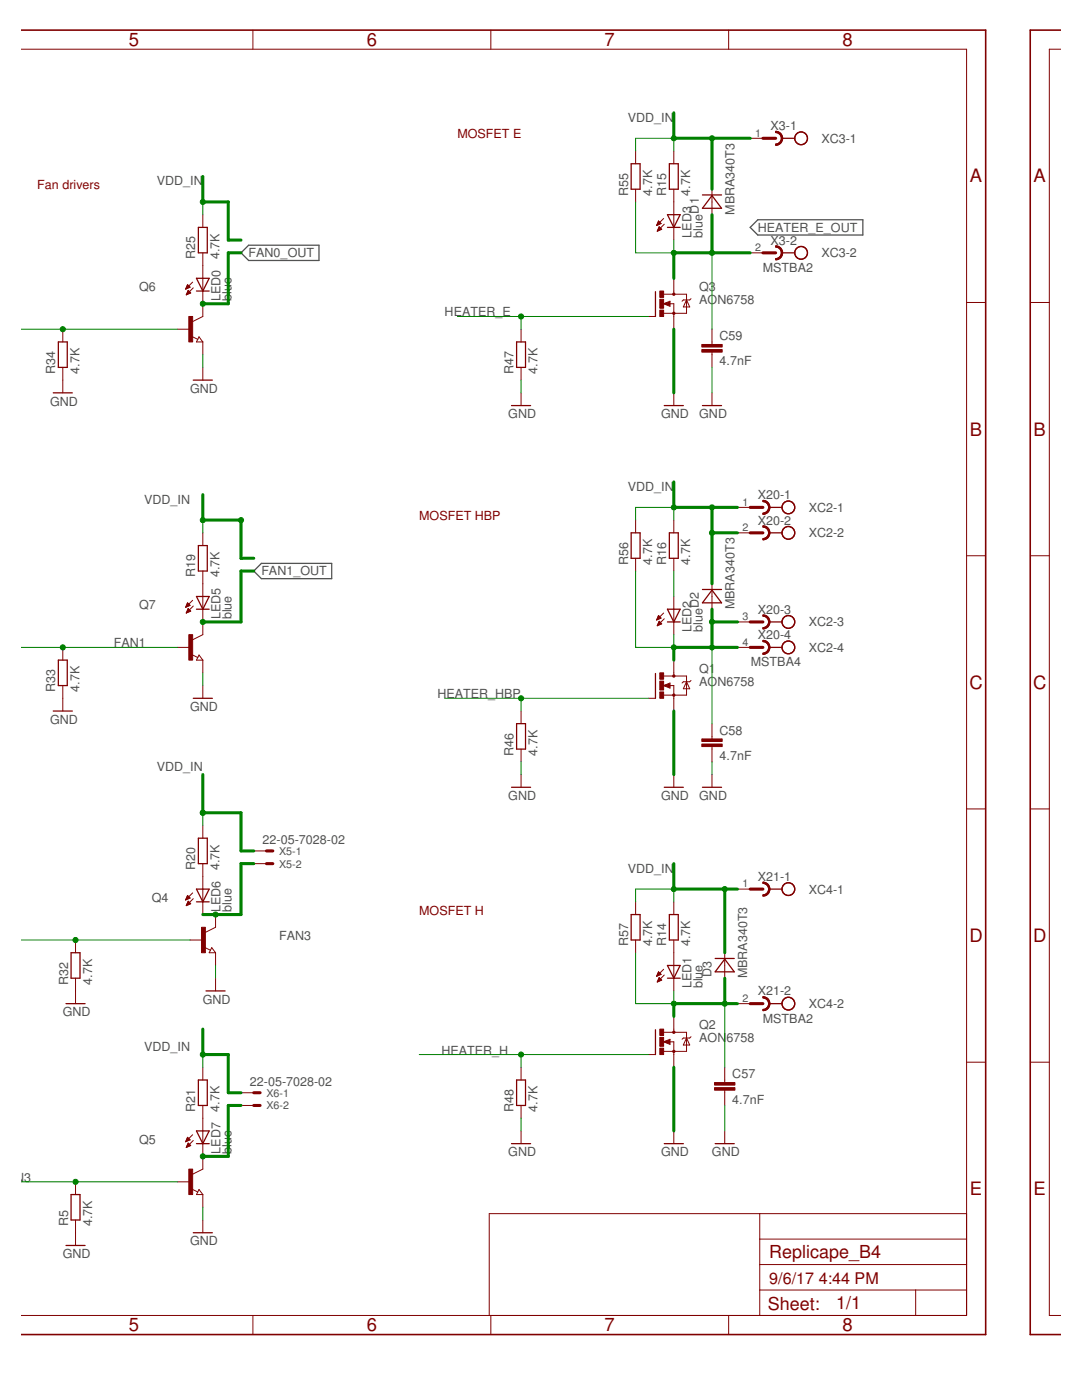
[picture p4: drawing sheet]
<svg xmlns="http://www.w3.org/2000/svg" width="216mm" height="279mm" viewBox="0 0 216 279" stroke-linecap="round" stroke-linejoin="round" font-family="sans-serif">
<path d="M48.1 50.5l1.5-1.6h14v3.1h-14zM151.2 43.9h21v3h-21l-1.5-1.5zM50.6 114l1.6-1.6h14v3.1h-14z" fill="none" stroke="#505050" stroke-width=".25"/>
<g fill="none" stroke="#800000" stroke-width=".2">
<path d="M4.1 9.8h188.8v252.7h-188.8M50.5 6v3.8M97.9 6v3.8M145.4 6v3.8M211.8 9.8h-2.4v252.7h2.4M126.8 30.1v2.6M126.8 37.8v2.5M134.5 30.1v2.6M134.5 37.8v10.1M142.1 37.8v5M149.7 27.6h2.5M37.1 57.6h.1"/>
<path d="M37.1 57.5h.4M37.2 57.4h.5M37.2 58.7h.2M37.2 57.3h.7M37.3 57.1h.5M37.3 58.6h.4M37.3 57h.4M37.3 58.5h.7M37.4 56.9h.1M37.4 58.4h.6M37.4 56.8l.5 .5-.9 .4zM37.4 58.3h.4"/>
<path d="M37.5 58.1h.2M37.5 58h.1M37.5 58l.6 .5-.9 .3zM38.4 56.3l-1.4 1.4M38.6 57.4l-1.4 1.4M40.5 42.8v2.6M40.5 50.5v12.7l-2.1 1M131 45h.1M131.1 44.9h.3M131.1 44.7h.5M131.2 46.1h.1M131.2 44.6h.7"/>
<path d="M131.2 44.5h.6M131.2 45.9h.4M131.3 44.4h.4M131.3 45.8h.6M131.3 44.2h.2M131.3 45.7h.7M131.4 44.1h.1M131.4 45.6h.4M131.4 45.4h.3M131.5 45.3h.1M131.5 45.3l.5 .5-.9 .3zM131.9 44.6l-.5-.5-.4 .9"/>
<path d="M131.9 44.6l-.9 .4M132.4 43.6l-1.4 1.4M132.4 58.7h4.6v3.8h-4.6M132.5 44.7l-1.4 1.4M134.5 55.5v3.2M137 59.9l.6 1.4h-1.2zM137.9 59.6l-.3 .3h-1.2l-.3 .2M149.7 50.5h2.5M12.5 65.7v2.5M12.5 73.3v5.1M35.4 65.7h2.5M38.2 67.1l1.3 .6"/>
<path d="M39.7 67.2l.8 1h-1.3zM40.5 68.2v2.6M40.5 73.3v2.6M104 65.7v2.5M104 73.3v2.6M104 78.4v2.5M129.4 63.2h1.4M132.4 60.6l1.3-.5v1zM133.6 60.6h.9v5.1M134.5 78.4v2.5M142.1 65.7v3M142.1 70.3v3"/>
<path d="M142.1 78.4v2.5M192.9 60.4h3.8M205.6 60.4h3.8M38.4 119.8l-1.4 1.4M40.5 106.3v2.6M40.5 114v12.7l-2.1 1M126.8 103.8v2.5M126.8 111.4v2.6M134.5 103.8v2.5M134.5 111.4v2.6M134.5 119v7.7M142.1 116.5v5.1"/>
<path d="M147.2 101.3h2.5M147.2 106.3h2.5M192.9 110.9h3.8M205.6 110.9h3.8M12.5 129.2v2.5M12.5 136.8v5.1M35.4 129.2h2.5M37.1 121.1h.2M37.1 121h.4M37.2 120.9h.6M37.2 122.3h.1M37.2 120.7h.6"/>
<path d="M37.2 122.2h.3M37.3 122.1h.5M37.3 120.6h.4M37.3 120.5h.3M37.3 121.9h.7M37.4 120.4h.1M37.4 121.8h.5M37.4 120.3l.5 .5-.9 .4zM37.4 121.7h.4M37.5 121.6h.2M37.5 121.5l-.3 .8M37.5 121.5l.6 .5-.9 .3"/>
<path d="M37.5 121.5h.1M38.2 130.6l1.3 .6M38.6 120.9l-1.4 1.4M39.7 130.7l.8 1h-1.3zM40.5 131.7v2.6M40.5 136.8v2.6M129.4 139.4h1.4M131.1 123.6h.2M131.1 123.5h.4M131.2 123.4h.6M131.2 124.8h.1M131.2 123.3h.6"/>
<path d="M131.2 124.7h.3M131.3 124.6h.5M131.3 123.1h.4M131.3 123h.3M131.3 124.5h.7M131.4 122.9h.1M131.4 124.4h.5M131.4 122.9l.5 .5-.9 .3zM131.4 124.2h.4M131.5 124.1h.2M131.5 124l-.4 .9M131.5 124l.5 .5-.9 .4"/>
<path d="M131.5 124h.1M132.4 122.3l-1.4 1.4M132.4 136.8l1.3-.5v1zM132.4 134.9h4.6v3.8h-4.6M132.5 123.5l-1.4 1.4M133.6 136.8h.9v5.1M134.5 131.7v3.2M137 136.1l.6 1.4h-1.2zM137.9 135.8l-.3 .3h-1.2l-.3 .2M147.2 124.1h2.5M147.2 129.2h2.5M104 141.9v2.5"/>
<path d="M104 149.5v2.5M104 154.6v2.5M134.5 154.6v2.5M142.1 144.4v3.1M142.1 149v3M142.1 154.6v2.5M37 179.6h.1M37.1 179.5h.2M37.1 179.4h.5M37.2 179.2h.7M37.3 179.1h.5M37.3 179h.4"/>
<path d="M37.4 178.9h.2M37.4 178.8h.1M37.5 180h.2M37.5 179.9l.6 .5-.9 .3zM37.9 179.2l-.5-.5-.4 .9M37.9 179.2l-.9 .4M38.4 178.2l-1.4 1.4M38.6 179.3l-1.4 1.4M40.5 164.7v2.6M40.5 172.4v10.1M50.6 169.8h2.6M50.6 172.4h2.6"/>
<path d="M126.8 180v2.5M134.5 180v2.5M147.2 177.4h2.5M192.9 161.4h3.8M205.6 161.4h3.8M15.1 187.6v2.5M15.1 195.2v5.1M37.2 180.7h.1M37.3 180.6h.3M37.3 180.4h.6M37.3 180.3h.7M37.4 180.2h.5"/>
<path d="M37.4 180.1h.4M37.9 187.6h2.6M40.8 189l1.2 .7M42.2 189.1l.8 1h-1.3zM43 182.5v2.6l-2 1M43 190.1v2.6M43 195.2v2.6M126.8 187.6v2.5M131 194.8h.1M131.1 194.7h.3M131.1 194.6h.6M131.2 194.4h.7"/>
<path d="M131.2 195.9h.2M131.2 194.3h.6M131.2 195.8h.5M131.3 194.2h.3M131.3 195.6h.6M131.3 194.1h.2M131.3 195.5h.7M131.4 195.4h.4M131.4 194l-.4 .8M131.4 194l.5 .5M131.4 194h.1M131.4 195.3h.3"/>
<path d="M131.5 195.2h.1M131.5 195.1l.5 .5-.9 .4zM131.9 194.5l-.9 .3M132.4 193.4l-1.4 1.4M132.5 194.6l-1.4 1.4M134.5 187.6v10.2M144.6 190.1v5.1M40.5 213v2.5M48.1 218.1h2.5M104 213v2.5M129.4 210.5h1.4M132.4 207.9l1.3-.5v1z"/>
<path d="M132.4 206h4.6v3.8h-4.6M133.6 207.9h.9v5.1M134.5 202.8v3.2M137 207.2l.6 1.4h-1.2zM137.9 206.9l-.3 .3h-1.2l-.3 .2M144.6 213v3M144.6 217.6v3M147.2 200.3h2.5M192.9 212h3.8M205.6 212h3.8M15.1 235.9v2.5M35.4 235.9h2.5"/>
<path d="M37 227.9h.1M37.1 227.7h.2M37.1 227.6h.5M37.2 227.5h.7M37.2 228.9h.1M37.3 227.4h.5M37.3 228.8h.3M37.3 227.2h.4M37.3 228.7h.6M37.3 228.6h.7M37.4 227.1h.2M37.4 227h.1"/>
<path d="M37.4 228.5h.5M37.4 227l.5 .5-.9 .4zM37.4 228.3h.4M37.5 228.2h.2M37.5 228.1l.6 .5-.9 .4zM38.2 237.3l1.3 .6M38.4 226.5l-1.4 1.4M38.6 227.6l-1.4 1.4M39.7 237.4l.8 1h-1.3zM40.5 220.6v12.7l-2.1 1M40.5 238.4v2.5M48.1 220.6h2.5"/>
<path d="M104 220.6v2.6M104 225.7v2.5M134.5 225.7v2.5M144.6 225.7v2.5M15.1 243.5v5.1M40.5 243.5v2.5M151.6 257.5h41.3M151.6 242.2v20.3M151.6 252.4h41.3M151.6 247.3h41.3M182.7 257.5v5M192.9 242.2h-95.3v20.3"/>
<path d="M50.5 262.5v3.8M97.9 262.5v3.8M145.4 262.5v3.8"/>
</g>
<path d="M4.1 6h192.6v260.3h-192.6M211.8 6h-6.2v260.3h6.2M133.6 60.4l-.9 .2 .9 .3v-.3h-.3M133.6 136.6l-.9 .2 .9 .3v-.3h-.3M133.6 207.7l-.9 .2 .9 .3v-.3h-.3" fill="none" stroke="#800000" stroke-width=".32"/>
<g fill="none" stroke="#800000" stroke-width=".25">
<path d="M125.9 32.7h1.8v5.1h-1.8zM133.6 32.7h1.7v5.1h-1.7zM140.2 38.9h3.8M142.1 39l1.9 2.6h-3.8zM156 27.6h2.6M39.2 55.5h2.5l-1.2 2.6zM39.2 58.1h2.5M39.6 45.4h1.8v5.1h-1.8zM130.8 58.2v5M133.2 42.8h2.5l-1.2 2.6zM133.2 45.4h2.5M156 50.5h2.6"/>
<path d="M10.6 78.4h3.8M11.6 68.2h1.8v5.1h-1.8zM38.6 75.9h3.8M103.1 68.2h1.8v5.1h-1.8zM102.1 80.9h3.8M132.5 80.9h3.9M140.2 80.9h3.8M39.2 119h2.5l-1.2 2.6zM39.6 108.9h1.8v5.1h-1.8zM125.9 106.3h1.8v5.1h-1.8zM133.6 106.3h1.7v5.1h-1.7zM140.2 117.6h3.8"/>
<path d="M142.1 117.8l1.9 2.5h-3.8zM153.5 106.3h2.5M153.5 101.3h2.5M11.6 131.7h1.8v5.1h-1.8zM38.6 139.4h3.8M39.2 121.6h2.5M130.8 134.4v5M133.2 121.6h2.5l-1.2 2.5zM133.2 124.1h2.5M153.5 124.1h2.5M153.5 129.2h2.5M10.6 141.9h3.8"/>
<path d="M102.1 157.1h3.8M103.1 144.4h1.8v5.1h-1.8zM132.5 157.1h3.9M140.2 157.1h3.8M39.2 177.4h2.5l-1.2 2.6zM39.2 180h2.5M39.6 167.3h1.8v5.1h-1.8zM153.5 177.4h2.5M14.2 190.1h1.8v5.1h-1.8zM41.1 197.8h3.8M125.9 182.5h1.8v5.1h-1.8zM133.2 192.7h2.5l-1.2 2.5z"/>
<path d="M133.2 195.2h2.5M133.6 182.5h1.7v5.1h-1.7zM142.7 191.3h3.8M144.6 191.4l1.9 2.6h-3.8zM13.2 200.3h3.8M39.6 215.5h1.8v5.1h-1.8zM103.1 215.5h1.8v5.1h-1.8zM130.8 205.5v5M153.5 200.3h2.5M14.2 238.4h1.8v5.1h-1.8zM39.2 225.7h2.5l-1.2 2.5zM39.2 228.2h2.5"/>
<path d="M102.1 228.2h3.8M132.5 228.2h3.9M142.7 228.2h3.8M13.2 248.6h3.8M38.6 246h3.8"/>
<circle cx="159.9" cy="27.6" r="1.27"/>
<circle cx="159.9" cy="50.5" r="1.27"/>
<circle cx="157.3" cy="106.3" r="1.27"/>
<circle cx="157.3" cy="101.3" r="1.27"/>
<circle cx="157.3" cy="129.2" r="1.27"/>
<circle cx="157.3" cy="124.1" r="1.27"/>
<circle cx="157.3" cy="177.4" r="1.27"/>
<circle cx="157.3" cy="200.3" r="1.27"/>
</g>
<path d="M152.2 27.6h2.6M152.2 50.5h2.6M149.7 101.3h2.5M149.7 106.3h2.5M149.7 124.1h2.5M149.7 129.2h2.5M53.2 169.8h1.2M53.2 172.4h1.2M149.7 177.4h2.5M50.6 218.1h1.3M149.7 200.3h2.5M50.6 220.6h1.3" fill="none" stroke="#800000" stroke-width=".61"/>
<g fill="#800000" stroke="#800000" stroke-width=".2">
<path d="M142.6 217.1h4v.5h-4z"/>
<path d="M142.6 216h4v.6h-4z"/>
<path d="M140 148.5h4.1v.5h-4.1z"/>
<path d="M140 147.5h4.1v.5h-4.1z"/>
<path d="M140 69.8h4.1v.5h-4.1z"/>
<path d="M140 68.7h4.1v.6h-4.1z"/>
<path d="M131.7 61.9h.7v1.3h-.7z"/>
<path d="M131.7 58.1h.7v1.3h-.7z"/>
<path d="M131.7 59.7h.7v1.8h-.7z"/>
<path d="M131.7 138.1h.7v1.3h-.7z"/>
<path d="M131.7 134.3h.7v1.3h-.7z"/>
<path d="M131.7 135.9h.7v1.8h-.7z"/>
<path d="M131.7 209.2h.7v1.3h-.7z"/>
<path d="M131.7 205.4h.7v1.3h-.7z"/>
<path d="M131.7 207h.7v1.8h-.7z"/>
<path d="M37.7 126.7h.7v5h-.7z"/>
<path d="M40.2 185.1h.8v5h-.8z"/>
<path d="M37.7 233.3h.7v5.1h-.7z"/>
<path d="M37.7 63.2h.7v5h-.7z"/>
</g>
<g fill="none" stroke="#800000" stroke-width=".42">
<circle cx="134.5" cy="58.7" r=".13"/>
<circle cx="134.5" cy="62.5" r=".13"/>
<circle cx="134.5" cy="138.7" r=".13"/>
<circle cx="134.5" cy="134.9" r=".13"/>
<circle cx="134.5" cy="206" r=".13"/>
<circle cx="134.5" cy="209.8" r=".13"/>
</g>
<g fill="#800000" stroke="#800000" stroke-width=".2">
<path d="M154.8 26.2a1.37 1.37 0 0 1 1.4 1.4h-.3l-.1-.5-.3-.4-.7-.2z" fill-rule="evenodd"/>
<path d="M154.8 28.7l.7-.2 .3-.4 .1-.5h.3a1.37 1.37 0 0 1-1.4 1.4z" fill-rule="evenodd"/>
<path d="M154.8 26.2a1.4 1.4 0 0 1 1.4 1.4 1.4 1.4 0 0 1-1.4 1.4v-.3a1.14 1.14 0 0 0 1.1-1.1 1.14 1.14 0 0 0-1.1-1.1z" fill-rule="evenodd"/>
<path d="M154.8 49.1a1.37 1.37 0 0 1 1.4 1.4h-.3l-.1-.5-.3-.4-.7-.3z" fill-rule="evenodd"/>
<path d="M154.8 51.6l.7-.2 .3-.5 .1-.4h.3a1.37 1.37 0 0 1-1.4 1.4z" fill-rule="evenodd"/>
<path d="M154.8 49.1a1.4 1.4 0 0 1 1.4 1.4 1.4 1.4 0 0 1-1.4 1.4v-.3a1.14 1.14 0 0 0 1.1-1.1 1.14 1.14 0 0 0-1.1-1.2z" fill-rule="evenodd"/>
<path d="M152.2 176a1.37 1.37 0 0 1 1.4 1.4h-.2l-.3-.7-.4-.3-.5-.1z" fill-rule="evenodd"/>
<path d="M153.4 177.4h.2a1.37 1.37 0 0 1-1.4 1.4v-.2l.5-.1 .4-.3z" fill-rule="evenodd"/>
<path d="M152.2 176a1.4 1.4 0 0 1 1.4 1.4 1.4 1.4 0 0 1-1.4 1.4v-.2a1.14 1.14 0 0 0 1.2-1.2 1.14 1.14 0 0 0-1.2-1.1z" fill-rule="evenodd"/>
<path d="M152.2 198.9a1.37 1.37 0 0 1 1.4 1.4h-.2l-.3-.7-.4-.3-.5-.1z" fill-rule="evenodd"/>
<path d="M153.4 200.3h.2a1.37 1.37 0 0 1-1.4 1.4v-.3l.5-.1 .4-.3z" fill-rule="evenodd"/>
<path d="M152.2 198.9a1.4 1.4 0 0 1 1.4 1.4 1.4 1.4 0 0 1-1.4 1.4v-.3a1.14 1.14 0 0 0 1.2-1.1 1.14 1.14 0 0 0-1.2-1.1z" fill-rule="evenodd"/>
<path d="M152.2 99.9a1.37 1.37 0 0 1 1.4 1.4h-.2l-.2-.5-.3-.4-.7-.3z" fill-rule="evenodd"/>
<path d="M152.2 102.4l.7-.2 .3-.5 .2-.4h.2a1.37 1.37 0 0 1-1.4 1.4z" fill-rule="evenodd"/>
<path d="M152.2 99.9a1.4 1.4 0 0 1 1.4 1.4 1.4 1.4 0 0 1-1.4 1.4v-.3a1.14 1.14 0 0 0 1.2-1.1 1.14 1.14 0 0 0-1.2-1.2z" fill-rule="evenodd"/>
<path d="M152.2 104.9a1.37 1.37 0 0 1 1.4 1.4h-.2l-.2-.5-.3-.4-.7-.2z" fill-rule="evenodd"/>
<path d="M152.2 107.5l.7-.3 .3-.4 .2-.5h.2a1.37 1.37 0 0 1-1.4 1.4z" fill-rule="evenodd"/>
<path d="M152.2 104.9a1.4 1.4 0 0 1 1.4 1.4 1.4 1.4 0 0 1-1.4 1.4v-.2a1.14 1.14 0 0 0 1.2-1.2 1.14 1.14 0 0 0-1.2-1.1z" fill-rule="evenodd"/>
<path d="M152.2 122.7a1.37 1.37 0 0 1 1.4 1.4h-.2l-.2-.5-.3-.4-.7-.2z" fill-rule="evenodd"/>
<path d="M152.2 125.3l.7-.3 .3-.4 .2-.5h.2a1.37 1.37 0 0 1-1.4 1.4z" fill-rule="evenodd"/>
<path d="M152.2 122.7a1.4 1.4 0 0 1 1.4 1.4 1.4 1.4 0 0 1-1.4 1.4v-.2a1.14 1.14 0 0 0 1.2-1.2 1.14 1.14 0 0 0-1.2-1.1z" fill-rule="evenodd"/>
<path d="M152.2 127.8a1.37 1.37 0 0 1 1.4 1.4h-.2l-.3-.7-.4-.3-.5-.1z" fill-rule="evenodd"/>
<path d="M152.2 130.3l.7-.2 .3-.4 .2-.5h.2a1.37 1.37 0 0 1-1.4 1.4z" fill-rule="evenodd"/>
<path d="M152.2 127.8a1.4 1.4 0 0 1 1.4 1.4 1.4 1.4 0 0 1-1.4 1.4v-.3a1.14 1.14 0 0 0 1.2-1.1 1.14 1.14 0 0 0-1.2-1.1z" fill-rule="evenodd"/>
</g>
<g fill="none" stroke="#008000" stroke-width=".61">
<path d="M40.5 35.2v5.1h5.1v7.6h2.5M134.5 22.5v5.1h15.2M142.1 27.6v10.2M48.1 50.5h-2.5v10.1h-5.1M142.1 42.8v7.7M149.7 50.5h-15.2v5M134.5 65.7v12.7M40.5 98.7v5.1h7.6v7.6h2.5M134.5 96.2v5.1h12.7M50.6 114h-2.5v10.1h-7.6M142.1 101.3v15.2M142.1 106.3h5.1"/>
<path d="M142.1 124.1h5.1M142.1 121.6v7.6M147.2 129.2h-12.7v2.5M40.5 154.6v7.6h7.6v7.6h2.5M134.5 141.9v12.7M50.6 172.4h-2.5v10.1h-7.6M134.5 172.4v5h12.7M144.6 177.4v12.7M144.6 195.2v5.1M40.5 205.4v5.1h5.1v7.6h2.5M134.5 213v12.7M147.2 200.3h-12.7v2.5"/>
<path d="M48.1 220.6h-2.5v10.2h-5.1"/>
</g>
<g fill="none" stroke="#008000" stroke-width=".2">
<path d="M126.8 30.1v-2.5h7.7v2.5M40.5 40.3v2.5M126.8 40.3v10.2h7.7v-2.6M142.1 50.5v15.2M4.1 65.7h31.3M40.5 70.8v2.5M91.3 63.2h38.1M104 63.2v2.5M104 75.9v2.5M142.1 73.3v5.1M40.5 103.8v2.5M126.8 103.8v-2.5h7.7v2.5"/>
<path d="M126.8 114v15.2h7.7v-2.5M134.5 114v5M4.1 129.2h31.3M40.5 134.3v2.5M88.7 139.4h40.7M104 139.4v2.5M142.1 129.2v15.2M104 152v2.6M142.1 152v2.6M40.5 162.2v2.5M126.8 180v-2.6h7.7v2.6M4.1 187.6h33.8"/>
<path d="M43 192.7v2.5M126.8 190.1v10.2h7.7v-2.5M40.5 210.5v2.5M83.7 210.5h45.7M104 210.5v2.5M144.6 200.3v12.7M4.1 235.9h31.3M104 223.2v2.5M144.6 220.6v5.1M40.5 240.9v2.6"/>
</g>
<g fill="#008000" stroke="#008000" stroke-width=".2">
<circle cx="40.5" cy="230.8" r=".51"/>
<circle cx="43" cy="182.5" r=".51"/>
<circle cx="40.5" cy="124.1" r=".51"/>
<circle cx="134.5" cy="27.6" r=".51"/>
<circle cx="142.1" cy="27.6" r=".51"/>
<circle cx="134.5" cy="101.3" r=".51"/>
<circle cx="142.1" cy="101.3" r=".51"/>
<circle cx="142.1" cy="106.3" r=".51"/>
<circle cx="134.5" cy="177.4" r=".51"/>
<circle cx="144.6" cy="177.4" r=".51"/>
<circle cx="40.5" cy="40.3" r=".51"/>
<circle cx="48.1" cy="103.8" r=".51"/>
<circle cx="40.5" cy="103.8" r=".51"/>
<circle cx="40.5" cy="162.2" r=".51"/>
<circle cx="40.5" cy="210.5" r=".51"/>
<circle cx="104" cy="210.5" r=".51"/>
<circle cx="104" cy="139.4" r=".51"/>
<circle cx="104" cy="63.2" r=".51"/>
<circle cx="142.1" cy="129.2" r=".51"/>
<circle cx="142.1" cy="124.1" r=".51"/>
<circle cx="134.5" cy="129.2" r=".51"/>
<circle cx="142.1" cy="50.5" r=".51"/>
<circle cx="134.5" cy="50.5" r=".51"/>
<circle cx="144.6" cy="200.3" r=".51"/>
<circle cx="134.5" cy="200.3" r=".51"/>
<circle cx="40.5" cy="60.6" r=".51"/>
<circle cx="12.5" cy="65.7" r=".51"/>
<circle cx="12.5" cy="129.2" r=".51"/>
<circle cx="15.1" cy="187.6" r=".51"/>
<circle cx="15.1" cy="235.9" r=".51"/>
</g>
<g font-size="3.7" fill="#800000">
<text x="25.7" y="9.2">5</text>
<text x="73.2" y="9.2">6</text>
<text x="120.6" y="9.2">7</text>
<text x="168.1" y="9.2">8</text>
<text x="193.5" y="36.4">A</text>
<text x="206.2" y="36.4">A</text>
<text x="193.5" y="86.9">B</text>
<text x="206.2" y="86.9">B</text>
<text x="193.4" y="137.5">C</text>
<text x="206.1" y="137.5">C</text>
<text x="193.4" y="188">D</text>
<text x="206.1" y="188">D</text>
<text x="193.5" y="238.6">E</text>
<text x="206.2" y="238.6">E</text>
<text x="25.7" y="265.7">5</text>
<text x="73.2" y="265.7">6</text>
<text x="120.6" y="265.7">7</text>
<text x="168.1" y="265.7">8</text>
</g>
<g font-size="3.6" fill="#800000">
<text x="153.5" y="251.1">Replicape_B4</text>
<text x="153.2" y="261.4">Sheet:</text>
<text x="166.8" y="261.3">1/1</text>
</g>
<g font-size="3.2" fill="#800000">
<text x="153.5" y="256.2">9/6/17</text>
<text x="163.4" y="256.2">4:44 PM</text>
</g>
<g font-size="2.5" fill="#800000">
<text x="91.3" y="27.6">MOSFET E</text>
<text x="7.4" y="37.8">Fan drivers</text>
<text x="83.6" y="103.8">MOSFET HBP</text>
<text x="83.6" y="182.5">MOSFET H</text>
</g>
<g font-size="2.5" fill="#505050">
<text x="125.3" y="24.3">VDD_IN</text>
<text x="153.7" y="26">X3-1</text>
<text x="163.9" y="28.5">XC3-1</text>
<text x="31.3" y="37">VDD_IN</text>
<text x="125.3" y="39" transform="rotate(-90 125.3 39)">R55</text>
<text x="130.1" y="39" transform="rotate(-90 130.1 39)">4.7K</text>
<text x="132.9" y="39" transform="rotate(-90 132.9 39)">R15</text>
<text x="137.7" y="39" transform="rotate(-90 137.7 39)">4.7K</text>
<text x="138" y="47.4" transform="rotate(-90 138 47.4)">LED3</text>
<text x="139.4" y="42.6" transform="rotate(-90 139.4 42.6)">D1</text>
<text x="140.2" y="47.4" transform="rotate(-90 140.2 47.4)">blue</text>
<text x="146.6" y="42.9" transform="rotate(-90 146.6 42.9)">MBRA340T3</text>
<text x="151.2" y="46.3">HEATER_E_OUT</text>
<text x="39" y="51.7" transform="rotate(-90 39 51.7)">R25</text>
<text x="43.8" y="51.7" transform="rotate(-90 43.8 51.7)">4.7K</text>
<text x="49.6" y="51.3">FAN0_OUT</text>
<text x="153.7" y="48.8">X3-2</text>
<text x="163.9" y="51.3">XC3-2</text>
<text x="27.8" y="58.1">Q6</text>
<text x="139.5" y="58.1">Q3</text>
<text x="152.2" y="54.3">MSTBA2</text>
<text x="44" y="60.1" transform="rotate(-90 44 60.1)">LED0</text>
<text x="46.2" y="60.1" transform="rotate(-90 46.2 60.1)">blue</text>
<text x="88.7" y="63.2">HEATER_E</text>
<text x="139.5" y="60.6">AON6758</text>
<text x="143.6" y="67.9">C59</text>
<text x="11" y="74.6" transform="rotate(-90 11 74.6)">R34</text>
<text x="15.8" y="74.6" transform="rotate(-90 15.8 74.6)">4.7K</text>
<text x="102.5" y="74.6" transform="rotate(-90 102.5 74.6)">R47</text>
<text x="107.3" y="74.6" transform="rotate(-90 107.3 74.6)">4.7K</text>
<text x="143.6" y="72.9">4.7nF</text>
<text x="10" y="80.9">GND</text>
<text x="37.9" y="78.4">GND</text>
<text x="101.4" y="83.5">GND</text>
<text x="131.9" y="83.5">GND</text>
<text x="139.5" y="83.5">GND</text>
<text x="28.8" y="100.5">VDD_IN</text>
<text x="125.3" y="98">VDD_IN</text>
<text x="151.2" y="99.6">X20-1</text>
<text x="151.2" y="104.7">X20-2</text>
<text x="161.4" y="102.1">XC2-1</text>
<text x="161.4" y="107.2">XC2-2</text>
<text x="125.3" y="112.7" transform="rotate(-90 125.3 112.7)">R56</text>
<text x="130.1" y="112.7" transform="rotate(-90 130.1 112.7)">4.7K</text>
<text x="132.9" y="112.7" transform="rotate(-90 132.9 112.7)">R16</text>
<text x="137.7" y="112.7" transform="rotate(-90 137.7 112.7)">4.7K</text>
<text x="39" y="115.2" transform="rotate(-90 39 115.2)">R19</text>
<text x="43.8" y="115.2" transform="rotate(-90 43.8 115.2)">4.7K</text>
<text x="52.2" y="114.8">FAN1_OUT</text>
<text x="27.8" y="121.6">Q7</text>
<text x="44" y="123.6" transform="rotate(-90 44 123.6)">LED5</text>
<text x="46.2" y="123.6" transform="rotate(-90 46.2 123.6)">blue</text>
<text x="139.4" y="121.3" transform="rotate(-90 139.4 121.3)">D2</text>
<text x="146.6" y="121.6" transform="rotate(-90 146.6 121.6)">MBRA340T3</text>
<text x="151.2" y="122.5">X20-3</text>
<text x="161.4" y="125">XC2-3</text>
<text x="22.7" y="129.2">FAN1</text>
<text x="138" y="126.1" transform="rotate(-90 138 126.1)">LED2</text>
<text x="140.2" y="126.1" transform="rotate(-90 140.2 126.1)">blue</text>
<text x="151.2" y="127.5">X20-4</text>
<text x="161.4" y="130.1">XC2-4</text>
<text x="139.5" y="136.8">AON6758</text>
<text x="139.5" y="134.3">Q1</text>
<text x="149.8" y="133">MSTBA4</text>
<text x="11" y="138.1" transform="rotate(-90 11 138.1)">R33</text>
<text x="15.8" y="138.1" transform="rotate(-90 15.8 138.1)">4.7K</text>
<text x="37.9" y="141.9">GND</text>
<text x="87.3" y="139.4">HEATER_HBP</text>
<text x="10" y="144.4">GND</text>
<text x="143.6" y="146.6">C58</text>
<text x="31.3" y="153.8">VDD_IN</text>
<text x="102.5" y="150.8" transform="rotate(-90 102.5 150.8)">R46</text>
<text x="107.3" y="150.8" transform="rotate(-90 107.3 150.8)">4.7K</text>
<text x="143.6" y="151.7">4.7nF</text>
<text x="101.4" y="159.7">GND</text>
<text x="131.9" y="159.7">GND</text>
<text x="139.5" y="159.7">GND</text>
<text x="39" y="173.6" transform="rotate(-90 39 173.6)">R20</text>
<text x="43.8" y="173.6" transform="rotate(-90 43.8 173.6)">4.7K</text>
<text x="52.4" y="168.4">22-05-7028-02</text>
<text x="30.3" y="180">Q4</text>
<text x="125.3" y="174.1">VDD_IN</text>
<text x="151.2" y="175.8">X21-1</text>
<text x="161.4" y="178.3">XC4-1</text>
<text x="44" y="182" transform="rotate(-90 44 182)">LED6</text>
<text x="46.2" y="182" transform="rotate(-90 46.2 182)">blue</text>
<text x="55.7" y="187.6">FAN3</text>
<text x="125.3" y="188.9" transform="rotate(-90 125.3 188.9)">R57</text>
<text x="130.1" y="188.9" transform="rotate(-90 130.1 188.9)">4.7K</text>
<text x="132.9" y="188.9" transform="rotate(-90 132.9 188.9)">R14</text>
<text x="137.7" y="188.9" transform="rotate(-90 137.7 188.9)">4.7K</text>
<text x="13.6" y="196.5" transform="rotate(-90 13.6 196.5)">R32</text>
<text x="18.4" y="196.5" transform="rotate(-90 18.4 196.5)">4.7K</text>
<text x="138" y="197.3" transform="rotate(-90 138 197.3)">LED1</text>
<text x="140.2" y="197.3" transform="rotate(-90 140.2 197.3)">blue</text>
<text x="142" y="195" transform="rotate(-90 142 195)">D3</text>
<text x="149.1" y="195.3" transform="rotate(-90 149.1 195.3)">MBRA340T3</text>
<text x="12.5" y="202.8">GND</text>
<text x="40.5" y="200.3">GND</text>
<text x="151.2" y="198.7">X21-2</text>
<text x="161.4" y="201.2">XC4-2</text>
<text x="28.8" y="209.7">VDD_IN</text>
<text x="139.5" y="207.9">AON</text>
<text x="139.5" y="205.4">Q2</text>
<text x="144.9" y="207.9">6758</text>
<text x="152.2" y="204.1">MSTBA2</text>
<text x="88.1" y="210.5">HEATER_H</text>
<text x="146.1" y="215.2">C57</text>
<text x="39" y="221.9" transform="rotate(-90 39 221.9)">R21</text>
<text x="43.8" y="221.9" transform="rotate(-90 43.8 221.9)">4.7K</text>
<text x="49.9" y="216.7">22-05-7028-02</text>
<text x="102.5" y="221.9" transform="rotate(-90 102.5 221.9)">R48</text>
<text x="107.3" y="221.9" transform="rotate(-90 107.3 221.9)">4.7K</text>
<text x="146.1" y="220.2">4.7nF</text>
<text x="27.8" y="228.2">Q5</text>
<text x="44" y="230.3" transform="rotate(-90 44 230.3)">LED7</text>
<text x="46.2" y="230.3" transform="rotate(-90 46.2 230.3)">blue</text>
<text x="101.4" y="230.8">GND</text>
<text x="131.9" y="230.8">GND</text>
<text x="142.1" y="230.8">GND</text>
<text x="-.2" y="235.9">FAN3</text>
<text x="13.6" y="244.8" transform="rotate(-90 13.6 244.8)">R5</text>
<text x="18.4" y="244.8" transform="rotate(-90 18.4 244.8)">4.7K</text>
<text x="12.5" y="251.1">GND</text>
<text x="37.9" y="248.6">GND</text>
</g>
<g font-size="2.1" fill="#505050">
<text x="150.7" y="27.2">1</text>
<text x="150.7" y="50.1">2</text>
<text x="148.1" y="100.9">1</text>
<text x="148.1" y="106">2</text>
<text x="148.1" y="123.8">3</text>
<text x="148.1" y="128.8">4</text>
<text x="55.7" y="170.6">X5-1</text>
<text x="55.7" y="173.1">X5-2</text>
<text x="148.1" y="177.1">1</text>
<text x="148.1" y="200">2</text>
<text x="53.2" y="218.8">X6-1</text>
<text x="53.2" y="221.4">X6-2</text>
</g>
</svg>
